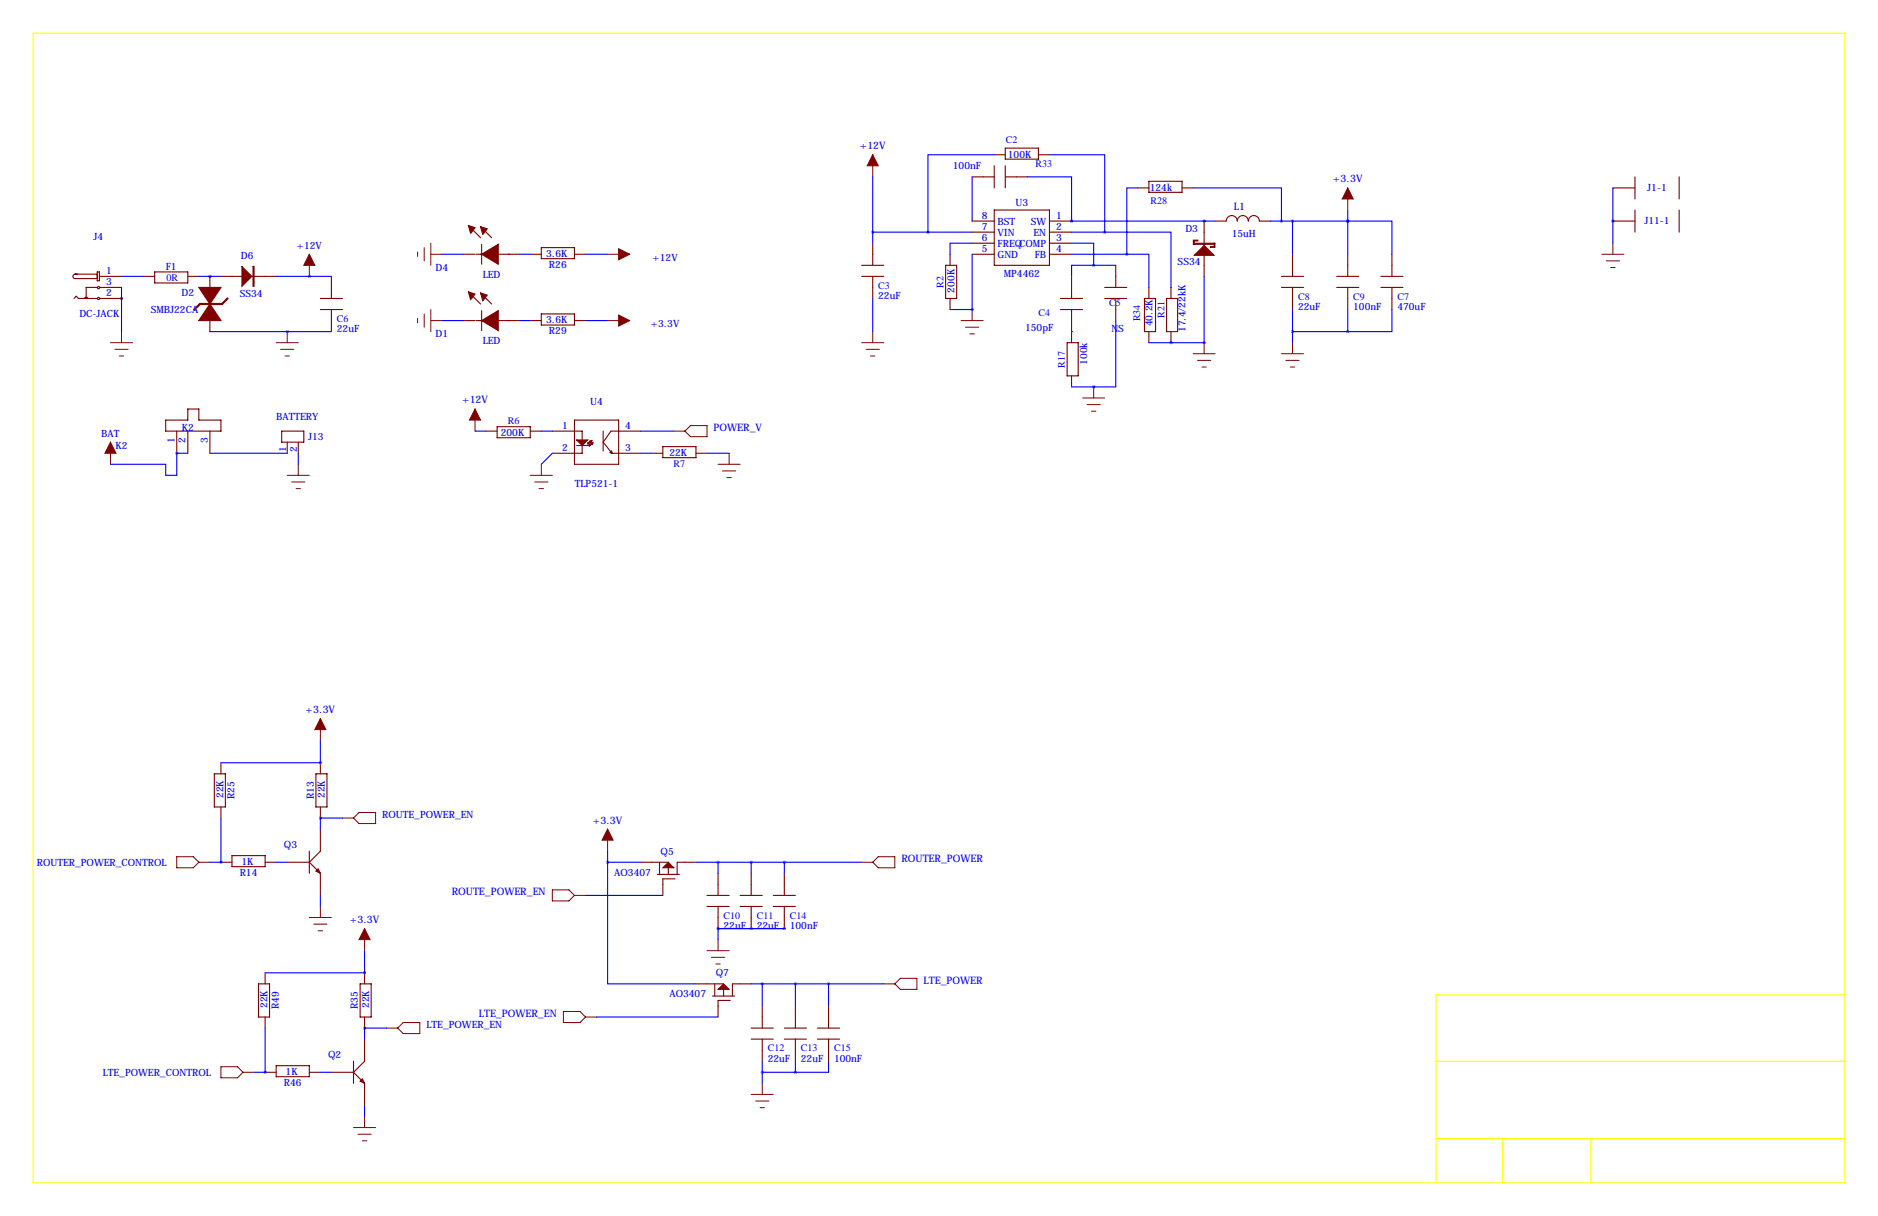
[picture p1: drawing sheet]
<svg xmlns="http://www.w3.org/2000/svg" width="432mm" height="279mm" viewBox="0 0 432 279" stroke-linecap="round" stroke-linejoin="round" font-family="sans-serif">
<path d="M7.6 7.6h416.6v264.2h-416.6zM424.2 228.6h-94v43.2M330.2 243.8h94M330.2 261.6h94M345.4 261.6v10.2M365.8 261.6v10.2" fill="none" stroke="#ff0" stroke-width=".25"/>
<g fill="#800000" stroke="#800000" stroke-width=".25">
<path d="M45.7 66h5.1l-5.1 7.7h5.1z"/>
<path d="M19.6 68.3h.5l-.3 .3z"/>
<path d="M72.6 200.2l.6-.6 .5 1.1z"/>
<path d="M110.7 58.4h3.9v2.3z"/>
<path d="M110.7 58.4l3.9-2.3v2.3z"/>
<path d="M110.5 52.1l1.5 .5-1 1.2z"/>
<path d="M107.7 51.8l1.5 .5-1 1.3z"/>
<path d="M82.8 248.4l.5-.5 .5 1z"/>
<path d="M132.6 101.1h2.5l-1.2 1.3z"/>
<path d="M135.5 101.4l.6-.2-.3 .5z"/>
<path d="M135.9 101.8h.4l-.1 .3z"/>
<path d="M140.3 104l.3-.4 .2 .6z"/>
<path d="M110.7 73.7h3.9v2.2z"/>
<path d="M110.7 73.7l3.9-2.3v2.3z"/>
<path d="M110.5 67.3l1.5 .5-1 1.3z"/>
<path d="M107.7 67.1l1.5 .5-1 1.2z"/>
</g>
<path d="M52.3 68.6l-1.2 1.2h-5.1l-1.3 1.3" fill="none" stroke="#800000" stroke-width=".51"/>
<g fill="none" stroke="#800000" stroke-width=".25">
<path d="M228.6 38.1v5.1M228.6 35.6h2.5M231.1 34h7.7v2.6h-7.7zM231.1 38.1v5.1M238.8 35.6h2.5M106.7 58.4h2.5M107.9 52.1l2.6 2.5M109.5 58.4h9.9M110.5 52.1l2.5 2.5M110.7 56.1v4.6M121.9 58.4h2.6M124.5 56.9h7.6v2.5h-7.6z"/>
<path d="M132.1 58.4h2.5M200.7 55.9v5.1M218.4 58.4v2.6M223.5 58.4h5.1M223.5 50.8h5.1M223.5 40.6h5.1M223.5 53.3h5.1M223.5 55.9h5.1M228.6 48.3h12.7v12.7h-12.7zM231.1 40.6h5.1M241.3 58.4h5.1M241.3 50.8h5.1"/>
<path d="M241.3 53.3h5.1M241.3 55.9h5.1M261.6 43.2h2.6M264.2 41.7h7.6v2.5h-7.6zM271.8 43.2h2.5M276.9 50.8v12.7M279.4 50.8h2.5a1.27 1.27 0 0 1 1.3-1.3 1.27 1.27 0 0 1 1.3 1.3 1.27 1.27 0 0 1 1.3-1.3 1.27 1.27 0 0 1 1.2 1.3 1.27 1.27 0 0 1 1.3-1.3 1.27 1.27 0 0 1 1.3 1.3h2.5M297.2 58.4v5.1M309.9 58.4v5.1M320 58.4v5.1M370.8 43.2h5.1M370.8 50.8h5.1"/>
<path d="M375.9 40.6v5.1M375.9 48.3v5M386.1 40.6v5.1M386.1 48.3v5M17 68.6l.5-.5 .5 .5h4.4M22.4 63h-5.1a.51 .51 0 0 0-.5 .5 .51 .51 0 0 0 .5 .5h5.1M22.4 62.5h.5v2h-.5zM22.4 66h-2.6v2.6M22.9 63.5h5M22.9 68.6h5M22.9 66h5M33 63.5h2.6"/>
<path d="M35.6 62.5h7.6v2.5h-7.6zM43.2 63.5h2.5M48.3 63.5v2.5M48.3 73.7v2.5M50.8 63.5h12.7M73.7 68.6h5M73.7 71.1h5M76.2 63.5v5.1M76.2 71.1v5.1M106.7 73.7h2.5M107.9 67.3l2.6 2.5M109.5 73.7h9.9"/>
<path d="M110.5 67.3l2.5 2.5M110.7 71.4v4.5M121.9 73.7h2.6M124.5 72.1h7.6v2.6h-7.6zM132.1 73.7h2.5M198.1 63.5h5.1M198.1 61h5.1M200.7 63.5v5.1M217.4 61h2.6v7.6h-2.6zM218.4 68.6v2.5M243.8 68.6h5.1M243.8 71.1h5.1"/>
<path d="M245.4 78.7h2.5v7.7h-2.5zM246.4 63.5v5.1M246.4 71.1v7.6M254 68.6h5.1M254 66h5.1M256.5 61v5M256.5 68.6v5.1M263.1 68.6h2.6v7.6h-2.6zM264.2 66v2.6M264.2 76.2v2.5M268.2 68.6h2.6v7.6h-2.6zM269.2 66v2.6"/>
<path d="M269.2 76.2v2.5M294.6 63.5h5.1M294.6 66h5.1M297.2 66v5.1M307.3 63.5h5.1M307.3 66h5.1M309.9 66v5.1M317.5 63.5h5.1M317.5 66h5.1M320 66v5.1M38.1 96.5h5.1v-2.5h2.5v2.5h5.1v2.6h-12.7zM40.6 99.1v5"/>
<path d="M43.2 99.1v5M48.3 99.1v5M64.8 99.1h5v2.5h-5zM111.8 99.1h2.5M114.3 98h7.6v2.6h-7.6zM121.9 99.1h2.6M127 99.1h6.9v5h-6.9M132.1 96.5h10.1v10.2h-10.1zM138.7 99.1v4.5M147.3 99.1h-6.8l-1.8 2.5 2 2.5h6.6M246.4 86.4v2.5M66 101.6v2.5"/>
<path d="M68.6 101.6v2.5M132.6 102.4h2.5M149.9 104.1h2.5M152.4 102.6h7.6v2.6h-7.6zM160 104.1h2.6M49.3 177.8h2.5v7.6h-2.5zM50.8 175.3v2.5M72.6 177.8h2.6v7.6h-2.6zM73.7 175.3v2.5M50.8 198.1h2.5M50.8 185.4v2.6M53.3 196.6h7.7v2.5h-7.7z"/>
<path d="M61 198.1h2.5M66 198.1h5.1M71.1 195.6v5.1M71.1 198.1l2.6 2.6v5M73.7 190.5v5.1l-2.6 2.5M73.7 185.4v2.6M147.3 198.1h6.4M151.6 198.1v2.8M153.7 199.4v1.5M160 198.1h-4.3v2.8M151.1 200.9h5.1M155.2 201.9h-2.8v3.8"/>
<path d="M162.6 208.3h5M162.6 205.7h5M165.1 200.7v5M165.1 208.3v5.1M170.2 208.3h5.1M170.2 205.7h5.1M172.7 200.7v5M172.7 208.3v5.1M177.8 208.3h5.1M177.8 205.7h5.1M180.3 200.7v5M180.3 208.3v5.1"/>
<path d="M59.4 226.1h2.6v7.6h-2.6zM61 223.5v2.6M61 233.7v2.5M82.8 226.1h2.5v7.6h-2.5zM83.8 238.8v5l-2.5 2.6M83.8 223.5v2.6M83.8 233.7v2.5M160 226.1h6.4M163.8 228.9h5.1M164.3 226.1v2.8M166.4 227.3v1.6M167.9 229.9h-2.8v3.8"/>
<path d="M172.7 226.1h-4.3v2.8M172.7 238.8h5.1M172.7 236.2h5.1M175.3 231.1v5.1M175.3 238.8v5M180.3 238.8h5.1M180.3 236.2h5.1M182.9 231.1v5.1M182.9 238.8v5M188 238.8h5M188 236.2h5M190.5 231.1v5.1"/>
<path d="M190.5 238.8v5M61 246.4h2.5M63.5 244.9h7.6v2.5h-7.6zM71.1 246.4h2.6M76.2 246.4h5.1M81.3 243.8v5.1M81.3 246.4l2.5 2.5v5.1"/>
<circle cx="22.7" cy="66.1" r=".25"/>
<circle cx="22.7" cy="68.6" r=".25"/>
</g>
<g fill="#800000" stroke="#800000" stroke-width=".23">
<path d="M58.2 61.2h.2v4.6h-.2z"/>
<path d="M55.6 61.2l2.3 2.3-2.3 2.3z"/>
<path d="M274.6 55.9h4.5v.2h-4.5z"/>
<path d="M274.6 58.7l2.3-2.3 2.2 2.3z"/>
<path d="M274.4 55.2h1v.2h-.8v.7h-.2z"/>
<path d="M278.3 56.6h.8v-.7h.2v.9h-1z"/>
<path d="M152.4 199.4l1.3-1.3 1.2 1.3z"/>
<path d="M165.1 227.3l1.3-1.2 1.2 1.2z"/>
<path d="M71.1 58.4l1.3 2.6h-2.6z"/>
<path d="M25.4 101.6l1.3 2.5h-2.6z"/>
<path d="M142.2 57.2l2.6 1.2-2.6 1.3z"/>
<path d="M73.7 165.1l1.2 2.5h-2.5z"/>
<path d="M200.7 35.6l1.2 2.5h-2.5z"/>
<path d="M309.9 43.2l1.2 2.5h-2.5z"/>
<path d="M83.8 213.4l1.3 2.5h-2.6z"/>
<path d="M139.7 190.5l1.3 2.5h-2.6z"/>
<path d="M109.2 94l1.3 2.5h-2.6z"/>
<path d="M142.2 72.4l2.6 1.3-2.6 1.2z"/>
</g>
<path d="M136 101.3l-.7 .6M136.3 101.8l-.7 .5" fill="none" stroke="#800000" stroke-width=".46"/>
<g fill="none" stroke="#800000" stroke-width=".23">
<path d="M200.7 35.6v5M71.1 58.4v5.1M96 57.9v1M97.5 56.9v3M99.1 58.4h2.5M99.1 55.9v5.1M139.7 58.4h5.1M309.9 43.2v5.1M368.3 58.4h5.1M369.3 59.9h3.1M370.8 55.9v2.5M25.4 78.7h5.1"/>
<path d="M27.9 76.2v2.5M63.5 78.7h5.1M66 76.2v2.5M96 73.2v1M97.5 72.1v3.1M99.1 71.1v5.1M99.1 73.7h2.5M139.7 73.7h5.1M198.1 78.7h5.1M200.7 76.2v2.5M221 73.7h5.1M222 75.2h3"/>
<path d="M223 76.7h1M223.5 71.1v2.6M276.9 78.7v2.6M297.2 78.7v2.6M370.3 61.5h1M26.4 80.3h3.1M27.4 81.8h1M64.5 80.3h3.1M65.5 81.8h1M109.2 94v5.1M154.9 99.1h2.6M157.5 99.1l1.2-1.3h3.9v2.5h-3.9z"/>
<path d="M199.1 80.3h3.1M200.2 81.8h1M248.9 91.4h5.1M249.9 93h3.1M251 94.5h1M251.5 88.9v2.5M274.3 81.3h5.1M275.3 82.8h3.1M276.4 84.3h1M294.6 81.3h5.1M295.7 82.8h3M296.7 84.3h1"/>
<path d="M25.4 101.6v5.1M66 109.2h5.1M67.1 110.7h3M68.1 112.3h1M68.6 106.7v2.5M121.9 109.2h5.1M122.9 110.7h3.1M124 112.3h1M124.5 106.7v2.5M165.1 106.7h5.1M166.1 108.2h3.1M167.1 109.7h1"/>
<path d="M167.6 104.1v2.6M73.7 165.1v5.1M40.6 196.8h3.8l1.3 1.3-1.3 1.3h-3.8zM45.7 198.1h2.6M78.7 188h2.6M81.3 188l1.2-1.3h3.9v2.5h-3.9zM139.7 190.5v5.1M198.1 198.1h2.6M200.7 198.1l1.2-1.3h3.8v2.6h-3.8zM71.1 210.8h5.1M72.1 212.3h3.1M73.2 213.9h1"/>
<path d="M73.7 208.3v2.5M83.8 213.4v5M127 204.5h3.8l1.3 1.2-1.3 1.3h-3.8zM132.1 205.7h2.5M162.6 218.4h5M163.6 220h3M165.1 215.9v2.5M88.9 236.2h2.5M92.7 234.9h3.8v2.6h-3.8l-1.3-1.3zM129.5 232.4h3.8l1.3 1.3-1.3 1.2h-3.8zM134.6 233.7h2.6M164.6 221.5h1"/>
<path d="M203.2 226.1h2.5M207 224.8h3.8v2.5h-3.8l-1.3-1.2zM50.8 245.1h3.8l1.3 1.3-1.3 1.2h-3.8zM55.9 246.4h2.5M81.3 259.1h5.1M83.8 256.5v2.6M172.7 251.5h5.1M173.7 253h3.1M174.8 254.5h1M175.3 248.9v2.6M82.3 260.6h3M83.3 262.1h1"/>
</g>
<g fill="none" stroke="#00f" stroke-width=".25">
<path d="M228.6 35.6h-15.2v17.7M241.3 35.6h12.7v17.7M101.6 58.4h5.1M119.4 58.4h2.5M134.6 58.4h5.1M200.7 53.3h22.8M200.7 40.6v15.3M223.5 55.9h-5.1v2.5M223.5 40.6v10.2M223.5 58.4v12.7M236.2 40.6h10.2v10.2M246.4 55.9h5.1v5.1"/>
<path d="M246.4 50.8h.1M246.4 58.4h12.7M246.4 53.3h7.6M246.4 50.8h33M254 53.3h15.2v12.7M259.1 58.4h5.1v7.6M261.6 43.2h-2.5v15.2M274.3 43.2h20.3v7.6M276.9 50.8h.1M292.1 50.8h17.8M297.2 50.8v7.6M309.9 50.8h.1"/>
<path d="M309.9 50.8h10.1v7.6M309.9 48.3v10.1M370.8 50.8h.1M370.8 43.2v12.7M27.9 68.6h.1M27.9 63.5h5.1M27.9 66v10.2M45.7 63.5h5.1M48.3 63.5h.1M48.3 76.2h27.9M63.5 63.5h12.7M66 76.2h.1"/>
<path d="M71.1 63.5h.1M101.6 73.7h5.1M119.4 73.7h2.5M134.6 73.7h5.1M200.7 68.6v7.6M218.4 71.1h5.1M223.5 71.1h.1M246.4 76.2h.1M251.5 61h-5.1v2.5M251.5 61h5M256.5 73.7v15.2h-5M264.2 78.7h12.7"/>
<path d="M269.2 78.7h.1M276.9 78.7h.1M276.9 63.5v15.2M297.2 76.2h12.7M297.2 71.1v7.6M309.9 71.1v5.1M320 71.1v5.1h-10.1M109.2 99.1h2.6M124.5 99.1h2.5M147.3 99.1h7.6M246.4 88.9h5.1M251.5 88.9h.1"/>
<path d="M40.6 104.1v5.1h-2.5v-2.5h-12.7M40.6 104.1h.1M40.6 104.1h2.6M48.3 104.1h17.7M68.6 104.1v2.6M127 104.1l-2.5 2.6M147.3 104.1h2.6M162.6 104.1h5M50.8 175.3h22.9M73.7 175.3h.1M73.7 170.2v5.1M48.3 198.1h2.5"/>
<path d="M50.8 198.1h.1M50.8 188v10.1M63.5 198.1h2.5M73.7 188h.1M73.7 188v2.5M73.7 188h5M139.7 198.1v28h20.3M139.7 198.1h7.6M139.7 195.6v2.5M160 198.1h38.1M165.1 198.1v2.6M172.7 198.1v2.6"/>
<path d="M180.3 198.1v2.6M73.7 205.7v2.6M83.8 218.4v5.1M134.6 205.7h17.8M165.1 213.4h15.2M165.1 213.4h.1M165.1 213.4v2.5M172.7 213.4h.1M180.3 213.4h.1M61 236.2v10.2M61 223.5h22.8M83.8 223.5h.1"/>
<path d="M83.8 236.2h.1M83.8 236.2v2.6M83.8 236.2h5.1M137.2 233.7h27.9M172.7 226.1h30.5M175.3 226.1v5M182.9 226.1v5M190.5 226.1v5M58.4 246.4h2.6M61 246.4h.1M73.7 246.4h2.5M83.8 254v2.5"/>
<path d="M175.3 246.4h7.6M175.3 243.8v5.1M182.9 243.8v2.6M190.5 243.8v2.6h-7.6"/>
</g>
<path d="M66 76.2a.05 .05 0 0 0 .1 0 .05 .05 0 0 0-.1 0zM27.9 68.6a.05 .05 0 0 0 .1 0 .05 .05 0 0 0-.1 0zM73.6 188a.05 .05 0 0 0 .1 0 .05 .05 0 0 0-.1 0zM48.2 63.5a.05 .05 0 0 0 .1 0 .05 .05 0 0 0-.1 0zM370.8 50.8a.05 .05 0 0 0 .1 0 .05 .05 0 0 0-.1 0zM40.6 104.1a.05 .05 0 0 0 .1 0 .05 .05 0 0 0-.1 0zM276.8 50.8a.05 .05 0 0 0 .1 0 .05 .05 0 0 0-.1 0zM251.4 61a.05 .05 0 0 0 .1 0 .05 .05 0 0 0-.1 0zM276.8 78.7a.05 .05 0 0 0 .1 0 .05 .05 0 0 0-.1 0zM294.6 50.8a.05 .05 0 0 0 .1 0 .05 .05 0 0 0-.1 0zM213.3 53.3a.05 .05 0 0 0 .1 0 .05 .05 0 0 0-.1 0zM269.2 78.7a.05 .05 0 0 0 .1 0 .05 .05 0 0 0-.1 0zM200.6 53.3a.05 .05 0 0 0 .1 0 .05 .05 0 0 0-.1 0zM251.4 88.9a.05 .05 0 0 0 .1 0 .05 .05 0 0 0-.1 0zM60.9 246.4a.05 .05 0 0 0 .1 0 .05 .05 0 0 0-.1 0zM73.6 175.3a.05 .05 0 0 0 .1 0 .05 .05 0 0 0-.1 0zM180.3 198.1a.05 .05 0 0 0 .1 0 .05 .05 0 0 0-.1 0zM175.2 226.1a.05 .05 0 0 0 .1 0 .05 .05 0 0 0-.1 0zM175.2 246.4a.05 .05 0 0 0 .1 0 .05 .05 0 0 0-.1 0zM180.3 213.4a.05 .05 0 0 0 .1 0 .05 .05 0 0 0-.1 0z" fill="#00f" stroke="#00f" stroke-width=".63"/>
<g font-size="2.4" fill="#00f">
<text x="197.7" y="34.3">+12V</text>
<text x="306.5" y="41.9">+3.3V</text>
<text x="283.7" y="48.3">L1</text>
<text x="106.2" y="92.7">+12V</text>
<text x="164.1" y="99.1">POWER_V</text>
<text x="70.3" y="163.8">+3.3V</text>
<text x="136.3" y="189.2">+3.3V</text>
<text x="207.3" y="198.1">ROUTER_POWER</text>
<text x="103.9" y="205.7">ROUTE_POWER_EN</text>
<text x="80.4" y="212.1">+3.3V</text>
<text x="212.3" y="226.1">LTE_POWER</text>
<text x="110.1" y="233.7">LTE_POWER_EN</text>
</g>
<g font-size="2.3" fill="#00f">
<text x="231.3" y="32.8">C2</text>
<text x="219.1" y="38.9">100nF</text>
<text x="231.7" y="36.4">100K</text>
<text x="238.1" y="38.4">R33</text>
<text x="233.5" y="47.2">U3</text>
<text x="264.4" y="44">124k</text>
<text x="264.5" y="46.8">R28</text>
<text x="378.8" y="43.9">J1-1</text>
<text x="225.8" y="52.8">7</text>
<text x="225.8" y="50.3">8</text>
<text x="229.4" y="51.6">BST</text>
<text x="237" y="51.6">SW</text>
<text x="242.8" y="50.3">1</text>
<text x="242.8" y="52.8">2</text>
<text x="272.5" y="53.3">D3</text>
<text x="378.1" y="51.6">J11-1</text>
<text x="21.5" y="55.1">J4</text>
<text x="55.4" y="59.4">D6</text>
<text x="68.2" y="57.2">+12V</text>
<text x="125.6" y="59">3.6K</text>
<text x="150" y="59.9">+12V</text>
<text x="225.8" y="57.9">5</text>
<text x="225.8" y="55.4">6</text>
<text x="229.4" y="59.2">GND</text>
<text x="229.4" y="56.7">FREQCOMP</text>
<text x="229.4" y="54.1">VIN</text>
<text x="237.6" y="54.1">EN</text>
<text x="237.9" y="59.2">FB</text>
<text x="242.8" y="55.4">3</text>
<text x="242.8" y="57.9">4</text>
<text x="283.2" y="54.4">15uH</text>
<text x="24.4" y="63">1</text>
<text x="24.4" y="65.5">3</text>
<text x="38.1" y="62">F1</text>
<text x="38.3" y="64.5">0R</text>
<text x="100.2" y="62.2">D4</text>
<text x="111" y="63.8">LED</text>
<text x="126.2" y="61.6">R26</text>
<text x="230.8" y="63.6">MP4462</text>
<text x="270.8" y="61">SS34</text>
<text x="24.4" y="68.1">2</text>
<text x="34.7" y="71.9">SMBJ22CA</text>
<text x="41.7" y="67.9">D2</text>
<text x="55.1" y="68.3">SS34</text>
<text x="201.9" y="66.3">C3</text>
<text x="201.9" y="68.7">22uF</text>
<text x="216.9" y="66.1" transform="rotate(-90 216.9 66.1)">R2</text>
<text x="219.5" y="67.2" transform="rotate(-90 219.5 67.2)">200K</text>
<text x="255" y="70.4">C5</text>
<text x="298.4" y="68.8">C8</text>
<text x="298.4" y="71.2">22uF</text>
<text x="311.1" y="68.8">C9</text>
<text x="311.1" y="71.2">100nF</text>
<text x="321.3" y="68.8">C7</text>
<text x="321.3" y="71.2">470uF</text>
<text x="18.2" y="72.7">DC-JACK</text>
<text x="77.5" y="73.9">C6</text>
<text x="77.5" y="76.3">22uF</text>
<text x="100.2" y="77.5">D1</text>
<text x="125.6" y="74.2">3.6K</text>
<text x="126.2" y="76.8">R29</text>
<text x="149.6" y="75.2">+3.3V</text>
<text x="235.7" y="76">150pF</text>
<text x="238.8" y="72.6">C4</text>
<text x="255.5" y="76.3">NS</text>
<text x="262.1" y="73.8" transform="rotate(-90 262.1 73.8)">R34</text>
<text x="265" y="75" transform="rotate(-90 265 75)">40.2K</text>
<text x="267.7" y="73" transform="rotate(-90 267.7 73)">R21</text>
<text x="272.6" y="76.3" transform="rotate(-90 272.6 76.3)">17.4/22kK</text>
<text x="111" y="79.1">LED</text>
<text x="250" y="83.8" transform="rotate(-90 250 83.8)">100k</text>
<text x="244.9" y="84.5" transform="rotate(-90 244.9 84.5)">R17</text>
<text x="135.7" y="93">U4</text>
<text x="23.3" y="100.3">BAT</text>
<text x="40.1" y="101.9" transform="rotate(-90 40.1 101.9)">1</text>
<text x="41.8" y="99.1">K2</text>
<text x="42.7" y="101.9" transform="rotate(-90 42.7 101.9)">2</text>
<text x="47.8" y="101.9" transform="rotate(-90 47.8 101.9)">3</text>
<text x="63.5" y="96.5">BATTERY</text>
<text x="70.9" y="101.2">J13</text>
<text x="115.2" y="100.1">200K</text>
<text x="116.8" y="97.5">R6</text>
<text x="129.2" y="98.6">1</text>
<text x="143.8" y="98.6">4</text>
<text x="26.6" y="103.2">K2</text>
<text x="65.8" y="103.9" transform="rotate(-90 65.8 103.9)">1</text>
<text x="68.3" y="103.9" transform="rotate(-90 68.3 103.9)">2</text>
<text x="129.2" y="103.6">2</text>
<text x="143.8" y="103.6">3</text>
<text x="153.9" y="104.7">22K</text>
<text x="154.9" y="107.2">R7</text>
<text x="132.2" y="111.8">TLP521-1</text>
<text x="51.4" y="183.4" transform="rotate(-90 51.4 183.4)">22K</text>
<text x="53.9" y="183.7" transform="rotate(-90 53.9 183.7)">R25</text>
<text x="72.1" y="183.7" transform="rotate(-90 72.1 183.7)">R13</text>
<text x="74.7" y="183.4" transform="rotate(-90 74.7 183.4)">22K</text>
<text x="87.9" y="188">ROUTE_POWER_EN</text>
<text x="65.3" y="194.8">Q3</text>
<text x="151.9" y="196.4">Q5</text>
<text x="8.4" y="198.9">ROUTER_POWER_CONTROL</text>
<text x="55.1" y="201.3">R14</text>
<text x="55.5" y="198.7">1K</text>
<text x="141.2" y="201.2">AO3407</text>
<text x="166.4" y="211.1">C10</text>
<text x="166.4" y="213.4">22uF</text>
<text x="174" y="211.1">C11</text>
<text x="174" y="213.4">22uF</text>
<text x="181.6" y="211.1">C14</text>
<text x="181.6" y="213.4">100nF</text>
<text x="164.6" y="224.4">Q7</text>
<text x="61.5" y="231.7" transform="rotate(-90 61.5 231.7)">22K</text>
<text x="64.1" y="231.9" transform="rotate(-90 64.1 231.9)">R49</text>
<text x="82.3" y="231.9" transform="rotate(-90 82.3 231.9)">R35</text>
<text x="84.9" y="231.7" transform="rotate(-90 84.9 231.7)">22K</text>
<text x="153.9" y="229.1">AO3407</text>
<text x="98" y="236.2">LTE_POWER_EN</text>
<text x="75.4" y="243.1">Q2</text>
<text x="176.5" y="241.6">C12</text>
<text x="176.5" y="243.9">22uF</text>
<text x="184.1" y="241.6">C13</text>
<text x="184.1" y="243.9">22uF</text>
<text x="191.8" y="241.6">C15</text>
<text x="191.8" y="243.9">100nF</text>
<text x="23.6" y="247.1">LTE_POWER_CONTROL</text>
<text x="65.3" y="249.5">R46</text>
<text x="65.7" y="246.9">1K</text>
</g>
</svg>
